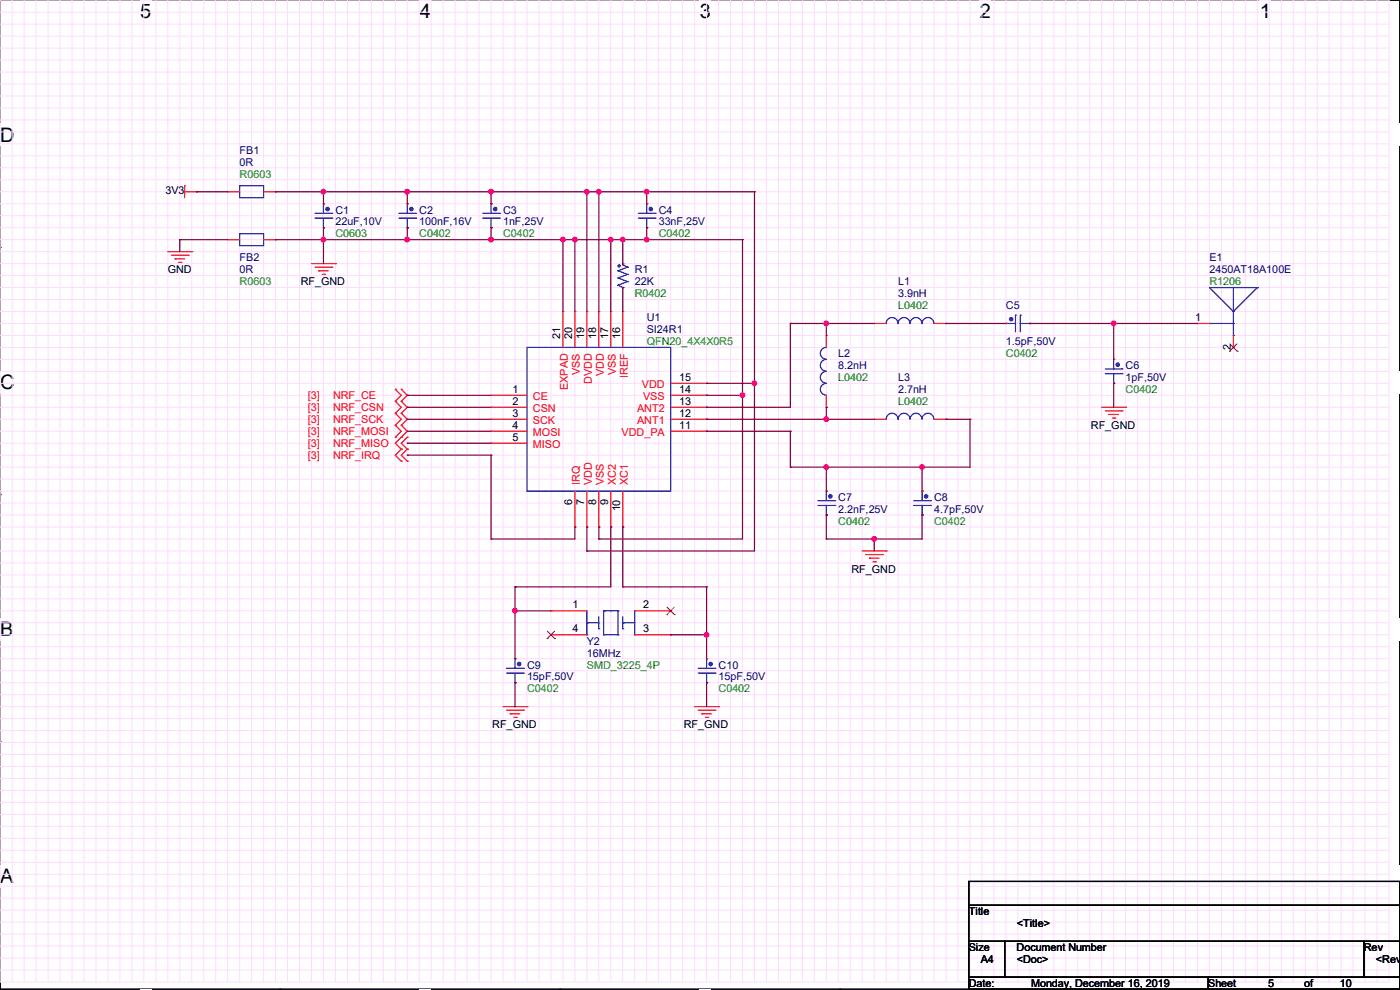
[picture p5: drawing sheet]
<svg xmlns="http://www.w3.org/2000/svg" width="297mm" height="210mm" viewBox="0 0 297 210" stroke-linecap="round" stroke-linejoin="round" font-family="sans-serif">
<path d="M0 0h297v209.8h-297z" fill="none" stroke="#000" stroke-width=".25"/>
<g fill="#fff">
<path d="M29.7 0h2.4v4.8h-2.4z"/>
<path d="M29.7 209.8h2.4v.2h-2.4z"/>
</g>
<path d="M59.4 0h.1M59.4 209.8h.1" fill="none" stroke="#000" stroke-width=".25"/>
<g fill="#fff">
<path d="M89.1 0h2.3v4.8h-2.3z"/>
<path d="M89.1 209.8h2.3v.2h-2.3z"/>
</g>
<path d="M118.8 0h.1M118.8 209.8h.1" fill="none" stroke="#000" stroke-width=".25"/>
<g fill="#fff">
<path d="M148.5 0h2.3v4.8h-2.3z"/>
<path d="M148.5 209.8h2.3v.2h-2.3z"/>
</g>
<path d="M178.2 0h.1M178.2 209.8h.1" fill="none" stroke="#000" stroke-width=".25"/>
<g fill="#fff">
<path d="M207.9 0h2.3v4.8h-2.3z"/>
<path d="M207.9 209.8h2.3v.2h-2.3z"/>
</g>
<path d="M237.6 0h.1M237.6 209.8h.1" fill="none" stroke="#000" stroke-width=".25"/>
<g fill="#fff">
<path d="M267.3 0h2.3v4.8h-2.3z"/>
<path d="M267.3 209.8h2.3v.2h-2.3z"/>
<path d="M0 26.2h3.1v4.8h-3.1z"/>
<path d="M297 26.2v4.8z"/>
<path d="M0 78.7h3.1v4.7h-3.1z"/>
<path d="M297 78.7v4.7z"/>
</g>
<path d="M0 52.5h.1M297 52.5h.1" fill="none" stroke="#000" stroke-width=".25"/>
<g fill="#fff">
<path d="M0 131.1h2.9v4.8h-2.9z"/>
<path d="M297 131.1v4.8z"/>
</g>
<path d="M0 104.9h.1M297 104.9h.1" fill="none" stroke="#000" stroke-width=".25"/>
<g fill="#fff">
<path d="M0 183.6h2.9v4.7h-2.9z"/>
<path d="M296.9 183.6h.1v4.7h-.1z"/>
</g>
<path d="M0 157.4h.1M297 157.4h.1M205.5 187h91.5v5.1h-91.5zM205.5 192.1h91.5v7.6h-91.5zM205.5 199.7h7.6v7.6h-7.6zM213.1 199.7h76.2v7.6h-76.2zM289.3 199.7h7.7v7.6h-7.7zM205.5 207.3h50.8v2.5h-50.8zM256.3 207.3h40.7v2.5h-40.7z" fill="none" stroke="#000" stroke-width=".25"/>
<g fill="none" stroke="#ffdbff" stroke-width=".21">
<path d="M0 0h294.7v208.3h-294.7zM0 2.6h294.7M0 5.1h294.7M0 7.7h294.7M0 10.2h294.7M0 12.7h294.7M0 15.3h294.7M0 17.8h294.7M2.6 0v208.3M5.1 0v208.3M7.7 0v208.3M10.2 0v208.3"/>
<path d="M12.7 0v208.3M15.3 0v208.3M17.8 0v208.3M20.4 0v208.3M22.9 0v208.3M25.4 0v208.3M28 0v208.3M30.5 0v208.3M33.1 0v208.3M35.6 0v208.3M38.1 0v208.3M40.7 0v208.3"/>
<path d="M43.2 0v208.3M45.8 0v208.3M48.3 0v208.3M50.8 0v208.3M53.4 0v208.3M55.9 0v208.3M58.5 0v208.3M61 0v208.3M63.5 0v208.3M66.1 0v208.3M68.6 0v208.3M71.2 0v208.3"/>
<path d="M73.7 0v208.3M76.2 0v208.3M78.8 0v208.3M81.3 0v208.3M83.9 0v208.3M86.4 0v208.3M88.9 0v208.3M91.5 0v208.3M94 0v208.3M96.6 0v208.3M99.1 0v208.3M101.6 0v208.3"/>
<path d="M104.2 0v208.3M106.7 0v208.3M109.3 0v208.3M111.8 0v208.3M114.3 0v208.3M116.9 0v208.3M119.4 0v208.3M122 0v208.3M124.5 0v208.3M127 0v208.3M129.6 0v208.3M132.1 0v208.3"/>
<path d="M134.7 0v208.3M137.2 0v208.3M139.7 0v208.3M142.3 0v208.3M144.8 0v208.3M147.4 0v208.3M149.9 0v208.3M152.4 0v208.3M155 0v208.3M157.5 0v208.3M160.1 0v208.3M162.6 0v208.3"/>
<path d="M165.1 0v208.3M167.7 0v208.3M170.2 0v208.3M172.8 0v208.3M175.3 0v208.3M177.8 0v208.3M180.4 0v208.3M182.9 0v208.3M185.5 0v208.3M188 0v208.3M190.5 0v208.3M193.1 0v208.3"/>
<path d="M195.6 0v208.3M198.2 0v208.3M200.7 0v208.3M203.2 0v208.3M205.8 0v208.3M208.3 0v208.3M210.9 0v208.3M213.4 0v208.3M215.9 0v208.3M218.5 0v208.3M221 0v208.3M223.6 0v208.3"/>
<path d="M226.1 0v208.3M228.6 0v208.3M231.2 0v208.3M233.7 0v208.3M236.3 0v208.3M238.8 0v208.3M241.3 0v208.3M243.9 0v208.3M246.4 0v208.3M249 0v208.3M251.5 0v208.3M254 0v208.3"/>
<path d="M256.6 0v208.3M259.1 0v208.3M261.7 0v208.3M264.2 0v208.3M266.7 0v208.3M269.3 0v208.3M271.8 0v208.3M274.4 0v208.3M276.9 0v208.3M279.4 0v208.3M282 0v208.3M284.5 0v208.3"/>
<path d="M287.1 0v208.3M289.6 0v208.3M292.1 0v208.3M0 20.4h294.7M0 22.9h294.7M0 25.4h294.7M0 28h294.7M0 30.5h294.7M0 33.1h294.7M0 35.6h294.7M0 38.1h294.7M0 40.7h294.7"/>
<path d="M0 43.2h294.7M0 45.8h294.7M0 48.3h294.7M0 50.8h294.7M0 53.4h294.7M0 55.9h294.7M0 58.5h294.7M0 61h294.7M0 63.5h294.7M0 66.1h294.7M0 68.6h294.7M0 71.2h294.7"/>
<path d="M0 73.7h294.7M0 76.2h294.7M0 78.8h294.7M0 81.3h294.7M0 83.9h294.7M0 86.4h294.7M0 88.9h294.7M0 91.5h294.7M0 94h294.7M0 96.6h294.7M0 99.1h294.7M0 101.6h294.7"/>
<path d="M0 104.2h294.7M0 106.7h294.7M0 109.3h294.7M0 111.8h294.7M0 114.3h294.7M0 116.9h294.7M0 119.4h294.7M0 122h294.7M0 124.5h294.7M0 127h294.7M0 129.6h294.7M0 132.1h294.7"/>
<path d="M0 134.7h294.7M0 137.2h294.7M0 139.7h294.7M0 142.3h294.7M0 144.8h294.7M0 147.4h294.7M0 149.9h294.7M0 152.4h294.7M0 155h294.7M0 157.5h294.7M0 160.1h294.7M0 162.6h294.7"/>
<path d="M0 165.1h294.7M0 167.7h294.7M0 170.2h294.7M0 172.8h294.7M0 175.3h294.7M0 177.8h294.7M0 180.4h294.7M0 182.9h294.7M0 185.5h294.7M0 188h294.7M0 190.5h294.7M0 193.1h294.7"/>
<path d="M0 195.6h294.7M0 198.2h294.7M0 200.7h294.7M0 203.2h294.7M0 205.8h294.7"/>
</g>
<g fill="none" stroke="#f00" stroke-width=".25">
<path d="M39.2 39.4h.1M39.2 39.4v2.6M35.6 53.4h5.1M36.4 54.1h3.5M37.1 54.9h.1M37.1 54.9h2.1M37.9 55.7h.5M38.4 55.7h.1M39.2 40.7h2.5M39.9 54.1h.1M40.7 53.4h.1M41.7 40.7h.1"/>
<path d="M48.3 50.8h.1M48.3 40.7h.1M48.3 40.7h2.5M48.3 50.8h2.5M55.9 40.7h2.6M55.9 50.8h2.6M58.5 50.8h.1M58.5 40.7h.1M66.1 55.9h5.1M66.8 56.7h3.6M67.6 57.4h.1M67.6 57.4h2"/>
<path d="M68.4 58.2h.5M68.6 43.2h.1M68.6 48.3h.1M68.9 58.2h.1M70.4 56.7h.1M71.2 55.9h.1M86.4 43.2h.1M86.4 48.3h.1M104.2 43.2h.1M104.2 48.3h.1M132.1 55.9h.1M137.2 43.2h.1"/>
<path d="M137.2 48.3h.1M119.4 66.1h.1M119.4 66.1v7.6M122 66.1h.1M122 66.1v7.6M124.5 66.1h.1M124.5 66.1v7.6M127 66.1h.1M127 66.1v7.6M129.6 66.1h.1M129.6 66.1v7.6M132.1 66.1h.1"/>
<path d="M132.1 61h.1M132.1 66.1v7.6M175.3 71.2h.1M175.3 71.2v2.5M185.5 68.6h.1M185.5 68.6h2.5M198.2 68.6h2.5M200.7 68.6h.1M213.4 68.6h.1M218.5 68.6h.1M236.3 76.2h.1M254 68.6h.1"/>
<path d="M254 68.6h2.6M261.7 73.7h.1M261.7 71.2v2.5M83.9 82.6h.1M83.9 85.1h.1M83.9 87.7h.1M83.9 90.2h.1M83.9 92.8h.1M83.9 82.6l1.2 1.3-1.2 1.2M83.9 85.1l1.2 1.3-1.2 1.3M83.9 87.7l1.2 1.2-1.2 1.3M83.9 90.2l1.2 1.3-1.2 1.3"/>
<path d="M85.1 85.1h.1M85.1 82.6h.1M85.1 87.7h.1M85.1 90.2h.1M85.1 92.8h.1M85.1 95.3h.1M85.1 97.8h.1M85.1 82.6l1.3 1.3-1.3 1.2M85.1 85.1l1.3 1.3-1.3 1.3M85.1 87.7l1.3 1.2-1.3 1.3M85.1 90.2l1.3 1.3-2.5 2.5 1.2 1.3M85.1 95.3l-1.2 1.3 1.2 1.2"/>
<path d="M86.4 92.8h.1M86.4 95.3h.1M86.4 97.8h.1M86.4 92.8l-1.3 1.2 1.3 1.3M86.4 95.3l-1.3 1.3 1.3 1.2M104.2 83.9h.1M104.2 86.4h.1M104.2 88.9h.1M104.2 91.5h.1M104.2 94h.1M104.2 86.4h7.6M104.2 83.9h7.6"/>
<path d="M104.2 88.9h7.6M104.2 91.5h7.6M104.2 94h7.6M142.3 86.4h7.6M142.3 83.9h7.6M142.3 88.9h7.6M142.3 91.5h7.6M142.3 81.3h7.6M149.9 91.5h.1M149.9 88.9h.1M149.9 86.4h.1M149.9 83.9h.1"/>
<path d="M149.9 81.3h.1M175.3 86.4h.1M175.3 83.9v2.5M185.5 88.9h.1M185.5 88.9h2.5M198.2 88.9h2.5M200.7 88.9h.1M233.7 86.4h5.1M234.5 87.2h3.5M235.2 87.9h.1M235.2 87.9h2.1M236 88.7h.5"/>
<path d="M236.3 81.3h.1M236.5 88.7h.1M238 87.2h.1M238.8 86.4h.1M122 111.8h.1M122 104.2v7.6M124.5 111.8h.1M124.5 104.2v7.6M127 111.8h.1M127 104.2v7.6M129.6 111.8h.1M129.6 104.2v7.6"/>
<path d="M132.1 111.8h.1M132.1 104.2v7.6M175.3 104.2h.1M175.3 109.3h.1M182.9 116.9h5.1M183.7 117.6h3.5M184.4 118.4h.1M184.4 118.4h2.1M185.2 119.2h.5M185.7 119.2h.1M187.2 117.6h.1M188 116.9h.1"/>
<path d="M195.6 104.2h.1M195.6 109.3h.1M109.3 139.7h.1M116.9 129.6h.1M116.9 134.7h.1M116.9 129.6h7.6M116.9 134.7h7.6M134.7 129.6h7.6M134.7 134.7h7.6M142.3 129.6h.1M142.3 134.7h.1M149.9 139.7h.1"/>
<path d="M106.7 149.9h5.1M107.5 150.7h3.5M108.2 151.4h.1M108.2 151.4h2.1M109 152.2h.5M109.3 144.8h.1M109.5 152.2h.1M111 150.7h.1M111.8 149.9h.1M147.4 149.9h5M148.1 150.7h3.6M148.9 151.4h.1"/>
<path d="M148.9 151.4h2M149.6 152.2h.6M149.9 144.8h.1M150.2 152.2h.1M151.7 150.7h.1M152.4 149.9h.1"/>
</g>
<g fill="none" stroke="#00f" stroke-width=".25">
<path d="M50.8 39.4h5.1v2.6h-5.1zM50.8 49.6h5.1v2.5h-5.1zM66.8 46.3h3.6M66.8 45.3h3.6M68.6 43.2h.1M68.6 48.3h.1M68.6 43.2v2.1M68.6 46.3v2M70.4 46.3h.1M70.4 45.3h.1M84.6 46.3h3.6M84.6 45.3h3.6"/>
<path d="M86.4 43.2h.1M86.4 48.3h.1M86.4 43.2v2.1M86.4 46.3v2M88.2 46.3h.1M88.2 45.3h.1M102.4 46.3h3.6M102.4 45.3h3.6M104.2 43.2h.1M104.2 48.3h.1M104.2 43.2v2.1M104.2 46.3v2"/>
<path d="M106 46.3h.1M106 45.3h.1M131.1 57.4h.1M131.1 59h.1M131.1 59l2 .7M131.1 57.4l2 .8M132.1 56.2h.1M132.1 55.9v.3M132.1 56.2l1 .5M133.1 56.7h.1M133.1 59.7h.1M133.1 58.2h.1"/>
<path d="M133.1 56.7l-2 .7M133.1 58.2l-2 .8M133.1 59.7l-2 .8M135.4 46.3h3.6M135.4 45.3h3.6M137.2 43.2h.1M137.2 48.3h.1M137.2 43.2v2.1M137.2 46.3v2M139 46.3h.1M139 45.3h.1M111.8 73.7h30.5v30.5h-30.5z"/>
<path d="M131.1 60.5h.1M131.1 60.5l1 .5M132.1 61h.1M175.3 76.2a1.27 1.27 0 0 0-1.3 1.3 1.27 1.27 0 0 0 1.3 1.3 1.25 1.25 0 0 0-1.3 1.2 1.25 1.25 0 0 0 1.3 1.3M175.3 73.7a1.25 1.25 0 0 0-1.3 1.3 1.25 1.25 0 0 0 1.3 1.2M188 68.6a1.25 1.25 0 0 1 1.3-1.2 1.25 1.25 0 0 1 1.2 1.2M190.5 68.6a1.25 1.25 0 0 1 1.3-1.2 1.25 1.25 0 0 1 1.2 1.2 1.29 1.29 0 0 1 1.3-1.2 1.29 1.29 0 0 1 1.3 1.2 1.25 1.25 0 0 1 1.3-1.2 1.25 1.25 0 0 1 1.2 1.2M213.4 68.6h.1M213.4 68.6h2M215.4 66.8h.1M215.4 66.8v3.6M216.5 66.8h.1"/>
<path d="M216.5 68.6h2M216.5 66.8v3.6M218.5 68.6h.1M234.5 79.3h3.5M234.5 78.3h3.5M236.3 76.2h.1M236.3 76.2v2.1M236.3 79.3v2M238 79.3h.1M238 78.3h.1M256.6 68.6h.1M256.6 68.6h5.1"/>
<path d="M261.7 66.1h.1M261.7 68.6h.1M261.7 71.2h.1M261.7 61h.1M261.7 61v10.2M266.7 61h.1M266.7 61h-10.1l5.1 5.1M266.7 61l-5 5.1M175.3 81.3a1.25 1.25 0 0 0-1.3 1.3 1.25 1.25 0 0 0 1.3 1.2M188 88.9a1.25 1.25 0 0 1 1.3-1.2 1.25 1.25 0 0 1 1.2 1.2M190.5 88.9a1.25 1.25 0 0 1 1.3-1.2 1.25 1.25 0 0 1 1.2 1.2 1.29 1.29 0 0 1 1.3-1.2 1.29 1.29 0 0 1 1.3 1.2 1.25 1.25 0 0 1 1.3-1.2 1.25 1.25 0 0 1 1.2 1.2M236.3 81.3h.1"/>
<path d="M173.5 107.2h3.6M173.5 106.2h3.6M175.3 104.2h.1M175.3 109.3h.1M175.3 104.2v2M175.3 107.2v2.1M177.1 107.2h.1M177.1 106.2h.1M193.8 107.2h3.6M193.8 106.2h3.6M195.6 104.2h.1M195.6 109.3h.1"/>
<path d="M195.6 104.2v2M195.6 107.2v2.1M197.4 107.2h.1M197.4 106.2h.1M109.3 139.7h.1M109.3 139.7v2.1M124.5 132.1h.1M124.5 134.7h.1M124.5 132.1h2.5M124.5 129.6v5.1M127 133.4h.1M127 130.9v2.5"/>
<path d="M128.1 129.6h.1M128.1 134.7h.1M128.1 134.7h3M128.1 129.6h3M128.1 129.6v5.1M131.1 134.7h.1M131.1 129.6h.1M131.1 129.6v5.1M132.1 133.4h.1M132.1 132.1h.1M132.1 130.9v2.5M132.1 132.1h2.6"/>
<path d="M134.7 134.7h.1M134.7 129.6v5.1M149.9 139.7h.1M149.9 139.7v2.1M107.5 142.8h3.5M107.5 141.8h3.5M109.3 144.8h.1M109.3 142.8v2M111 142.8h.1M111 141.8h.1M148.1 142.8h3.6M148.1 141.8h3.6"/>
<path d="M149.9 144.8h.1M149.9 142.8v2M151.7 142.8h.1M151.7 141.8h.1"/>
</g>
<g fill="#00f" stroke="#00f" stroke-width=".25">
<circle cx="138.1" cy="44.3" r=".36"/>
<circle cx="176.2" cy="105.3" r=".36"/>
<circle cx="110.1" cy="140.9" r=".36"/>
<circle cx="69.5" cy="44.3" r=".36"/>
<circle cx="237.1" cy="77.4" r=".36"/>
<circle cx="196.5" cy="105.3" r=".36"/>
<circle cx="150.8" cy="140.9" r=".36"/>
<circle cx="214.5" cy="67.7" r=".36"/>
<circle cx="131.3" cy="56.4" r=".23"/>
<circle cx="105" cy="44.3" r=".36"/>
<circle cx="87.3" cy="44.3" r=".36"/>
</g>
<path d="M260.9 74.5h.1M260.9 72.9l1.6 1.6M262.4 72.9l-1.5 1.6M262.5 74.5h.1M116.1 135.5h.1M116.1 133.9l1.6 1.6M117.6 133.9l-1.5 1.6M117.7 135.5h.1M141.5 130.4h.1M141.5 128.8l1.6 1.6M143 128.8l-1.5 1.6M143.1 130.4h.1" fill="none" stroke="#804000" stroke-width=".21"/>
<g fill="none" stroke="#800040" stroke-width=".25">
<path d="M38.1 50.8h.1M38.1 50.8h10.2M38.1 50.8v2.6M41.7 40.7h.1M41.7 40.7h6.6M58.5 50.8h.1M58.5 40.7h.1M58.5 40.7h101.6M58.5 50.8h99M68.6 50.8h.1M68.6 40.7h.1M68.6 48.3h.1"/>
<path d="M68.6 40.7v2.5M68.6 48.3v7.6M86.4 40.7h.1M86.4 48.3h.1M86.4 50.8h.1M86.4 40.7v2.5M86.4 48.3v2.5M104.2 40.7h.1M104.2 50.8h.1M104.2 48.3h.1M104.2 40.7v2.5M104.2 48.3v2.5"/>
<path d="M119.4 50.8h.1M119.4 50.8v15.3M122 50.8h.1M122 50.8v15.3M124.5 40.7h.1M124.5 40.7v25.4M127 40.7h.1M127 40.7v25.4M129.6 50.8h.1M129.6 50.8v15.3M132.1 50.8h.1M132.1 50.8v5.1"/>
<path d="M137.2 40.7h.1M137.2 48.3h.1M137.2 50.8h.1M137.2 40.7v2.5M137.2 48.3v2.5M157.5 50.8h.1M157.5 50.8v63.5h-30.5M160.1 40.7h.1M160.1 40.7v76.2h-35.6M132.1 61h.1M132.1 61v5.1M167.7 68.6h.1"/>
<path d="M167.7 68.6v17.8h-17.8M167.7 68.6h17.8M175.3 68.6h.1M175.3 68.6v2.6M200.7 68.6h.1M200.7 68.6h12.7M218.5 68.6h.1M218.5 68.6h35.5M236.3 68.6h.1M236.3 68.6v7.6M86.4 83.9h.1M86.4 86.4h.1"/>
<path d="M86.4 88.9h.1M86.4 91.5h.1M86.4 94h.1M86.4 96.6h.1M86.4 88.9h17.8M86.4 86.4h17.8M86.4 91.5h17.8M86.4 83.9h17.8M86.4 94h17.8M86.4 96.6h17.8M104.2 96.6h.1M104.2 96.6v17.7"/>
<path d="M149.9 86.4h.1M149.9 91.5h.1M149.9 88.9h.1M149.9 83.9h.1M149.9 81.3h.1M149.9 88.9h35.6M149.9 91.5h17.8M149.9 83.9h7.6M149.9 81.3h10.2M157.5 83.9h.1M160.1 81.3h.1M167.7 99.1h.1"/>
<path d="M167.7 91.5h.1M167.7 91.5v7.6M175.3 86.4h.1M175.3 88.9h.1M175.3 99.1h.1M175.3 86.4v2.5M175.3 99.1v5.1M195.6 99.1h.1M195.6 99.1v5.1M200.7 88.9h.1M200.7 88.9h5.1M205.8 88.9h.1"/>
<path d="M205.8 88.9v10.2h-38.1M236.3 81.3h.1M236.3 81.3v5.1M104.2 114.3h.1M122 111.8h.1M122 111.8v2.5h-17.8M124.5 116.9h.1M124.5 111.8h.1M124.5 111.8v5.1M127 114.3h.1M127 111.8h.1M127 111.8v2.5"/>
<path d="M129.6 111.8h.1M129.6 111.8v12.7h-20.3M132.1 111.8h.1M132.1 111.8v12.7M175.3 109.3h.1M175.3 114.3h.1M175.3 109.3v5M185.5 114.3h.1M185.5 114.3v2.6M195.6 109.3h.1M195.6 109.3v5h-20.3M109.3 129.6h.1"/>
<path d="M109.3 124.5h.1M109.3 124.5v15.2M109.3 129.6h7.6M132.1 124.5h.1M132.1 124.5h17.8M142.3 134.7h.1M142.3 134.7h7.6M149.9 124.5h.1M149.9 134.7h.1M149.9 124.5v15.2M109.3 144.8h.1M109.3 144.8v5.1"/>
<path d="M149.9 144.8h.1M149.9 144.8v5.1"/>
</g>
<g fill="#f0f" stroke="#f0f" stroke-width=".25">
<circle cx="109.2" cy="129.6" r=".49"/>
<circle cx="149.9" cy="134.6" r=".49"/>
<circle cx="104.2" cy="40.7" r=".49"/>
<circle cx="104.2" cy="50.8" r=".49"/>
<circle cx="132.1" cy="50.8" r=".49"/>
<circle cx="175.3" cy="68.6" r=".49"/>
<circle cx="175.3" cy="88.9" r=".49"/>
<circle cx="185.4" cy="114.3" r=".49"/>
<circle cx="195.6" cy="99.1" r=".49"/>
<circle cx="175.3" cy="99.1" r=".49"/>
<circle cx="86.4" cy="50.8" r=".49"/>
<circle cx="86.4" cy="40.7" r=".49"/>
<circle cx="68.6" cy="40.7" r=".49"/>
<circle cx="68.6" cy="50.8" r=".49"/>
<circle cx="119.4" cy="50.8" r=".49"/>
<circle cx="121.9" cy="50.8" r=".49"/>
<circle cx="129.6" cy="50.8" r=".49"/>
<circle cx="127" cy="40.7" r=".49"/>
<circle cx="124.5" cy="40.7" r=".49"/>
<circle cx="157.5" cy="83.8" r=".49"/>
<circle cx="160" cy="81.3" r=".49"/>
<circle cx="236.2" cy="68.6" r=".49"/>
<circle cx="137.2" cy="40.7" r=".49"/>
<circle cx="137.2" cy="50.8" r=".49"/>
</g>
<g font-size="4.2">
<text x="29.7" y="3.9">5</text>
<text x="89.1" y="3.9">4</text>
<text x="148.5" y="3.9">3</text>
<text x="207.9" y="3.9">2</text>
<text x="267.3" y="3.9">1</text>
<text x="0" y="30.1">D</text>
<text x="0" y="82.5">C</text>
<text x="0" y="135">B</text>
<text x="0" y="187.4">A</text>
<text x="297" y="187.4">A</text>
</g>
<g font-size="2.3" fill="#000080">
<text x="50.8" y="32.6">FB1</text>
<text x="50.8" y="35.1">0R</text>
<text x="71.2" y="45.3">C1</text>
<text x="71.2" y="47.8">22uF,10V</text>
<text x="88.9" y="45.3">C2</text>
<text x="88.9" y="47.8">100nF,16V</text>
<text x="106.7" y="45.3">C3</text>
<text x="106.7" y="47.8">1nF,25V</text>
<text x="139.7" y="45.3">C4</text>
<text x="139.7" y="47.8">33nF,25V</text>
<text x="50.8" y="55.5">FB2</text>
<text x="50.8" y="58">0R</text>
<text x="134.7" y="58">R1</text>
<text x="256.6" y="55.5">E1</text>
<text x="256.6" y="58">2450AT18A100E</text>
<text x="134.7" y="60.5">22K</text>
<text x="190.5" y="60.5">L1</text>
<text x="190.5" y="63.1">3.9nH</text>
<text x="213.4" y="65.6">C5</text>
<text x="137.2" y="68.2">U1</text>
<text x="137.2" y="70.7">SI24R1</text>
<text x="177.8" y="75.8">L2</text>
<text x="213.4" y="73.2">1.5pF,50V</text>
<text x="177.8" y="78.3">8.2nH</text>
<text x="190.5" y="80.9">L3</text>
<text x="190.5" y="83.4">2.7nH</text>
<text x="238.8" y="78.3">C6</text>
<text x="238.8" y="80.9">1pF,50V</text>
<text x="177.8" y="106.3">C7</text>
<text x="198.2" y="106.3">C8</text>
<text x="177.8" y="108.8">2.2nF,25V</text>
<text x="198.2" y="108.8">4.7pF,50V</text>
<text x="124.5" y="136.7">Y2</text>
<text x="111.8" y="141.8">C9</text>
<text x="124.5" y="139.3">16MHz</text>
<text x="152.4" y="141.8">C10</text>
<text x="111.8" y="144.4">15pF,50V</text>
<text x="152.4" y="144.4">15pF,50V</text>
</g>
<g font-size="2.3">
<text x="35.1" y="41.2">3V3</text>
<text x="35.6" y="58">GND</text>
<text x="63.8" y="60.5">RF_GND</text>
<text x="118.9" y="71.9" transform="rotate(-90 118.9 71.9)">21</text>
<text x="121.4" y="71.9" transform="rotate(-90 121.4 71.9)">20</text>
<text x="124" y="71.9" transform="rotate(-90 124 71.9)">19</text>
<text x="126.5" y="71.9" transform="rotate(-90 126.5 71.9)">18</text>
<text x="129" y="71.9" transform="rotate(-90 129 71.9)">17</text>
<text x="131.6" y="71.9" transform="rotate(-90 131.6 71.9)">16</text>
<text x="253.5" y="68.1">1</text>
<text x="261.1" y="74.2" transform="rotate(-90 261.1 74.2)">2</text>
<text x="108.8" y="83.3">1</text>
<text x="144.1" y="83.3">14</text>
<text x="144.1" y="80.8">15</text>
<text x="108.8" y="85.9">2</text>
<text x="108.8" y="88.4">3</text>
<text x="144.1" y="88.4">12</text>
<text x="144.1" y="85.9">13</text>
<text x="108.8" y="90.9">4</text>
<text x="108.8" y="93.5">5</text>
<text x="144.1" y="90.9">11</text>
<text x="231.4" y="91">RF_GND</text>
<text x="121.4" y="107.2" transform="rotate(-90 121.4 107.2)">6</text>
<text x="124" y="107.2" transform="rotate(-90 124 107.2)">7</text>
<text x="126.5" y="107.2" transform="rotate(-90 126.5 107.2)">8</text>
<text x="129" y="107.2" transform="rotate(-90 129 107.2)">9</text>
<text x="131.6" y="108.5" transform="rotate(-90 131.6 108.5)">10</text>
<text x="180.6" y="121.5">RF_GND</text>
<text x="121.5" y="129">1</text>
<text x="136.4" y="129">2</text>
<text x="121.5" y="134.1">4</text>
<text x="136.4" y="134.1">3</text>
<text x="104.4" y="154.5">RF_GND</text>
<text x="145.1" y="154.5">RF_GND</text>
<text x="205.5" y="194.1">Title</text>
<text x="215.7" y="196.7">&lt;Title&gt;</text>
<text x="205.5" y="201.8">Size</text>
<text x="215.7" y="201.8">Document Number</text>
<text x="289.4" y="201.8">Rev</text>
<text x="205.5" y="209.4">Date:</text>
<text x="208.1" y="204.3">A4</text>
<text x="215.7" y="204.3">&lt;Doc&gt;</text>
<text x="218.7" y="209.4">Monday, December 16, 2019</text>
<text x="256.3" y="209.4">Sheet</text>
<text x="269" y="209.4">5</text>
<text x="276.7" y="209.4">of</text>
<text x="284.3" y="209.4">10</text>
<text x="291.9" y="204.3">&lt;RevC</text>
</g>
<g font-size="2.3" fill="#008000">
<text x="50.8" y="37.7">R0603</text>
<text x="71.2" y="50.4">C0603</text>
<text x="88.9" y="50.4">C0402</text>
<text x="106.7" y="50.4">C0402</text>
<text x="139.7" y="50.4">C0402</text>
<text x="50.8" y="60.5">R0603</text>
<text x="134.7" y="63.1">R0402</text>
<text x="190.5" y="65.6">L0402</text>
<text x="256.6" y="60.5">R1206</text>
<text x="137.2" y="73.2">QFN20_4X4X0R5</text>
<text x="213.4" y="75.8">C0402</text>
<text x="177.8" y="80.9">L0402</text>
<text x="238.8" y="83.4">C0402</text>
<text x="190.5" y="85.9">L0402</text>
<text x="177.8" y="111.3">C0402</text>
<text x="198.2" y="111.3">C0402</text>
<text x="124.5" y="141.8">SMD_3225_4P</text>
<text x="111.8" y="146.9">C0402</text>
<text x="152.4" y="146.9">C0402</text>
</g>
<g font-size="2.3" fill="#f00">
<text x="120.5" y="82.7" transform="rotate(-90 120.5 82.7)">EXPAD</text>
<text x="123" y="79.5" transform="rotate(-90 123 79.5)">VSS</text>
<text x="125.6" y="81.5" transform="rotate(-90 125.6 81.5)">DVDD</text>
<text x="128.1" y="79.8" transform="rotate(-90 128.1 79.8)">VDD</text>
<text x="130.6" y="79.5" transform="rotate(-90 130.6 79.5)">VSS</text>
<text x="133.2" y="80.2" transform="rotate(-90 133.2 80.2)">IREF</text>
<text x="136.2" y="82.4">VDD</text>
<text x="65.3" y="84.7">[3]</text>
<text x="65.3" y="87.2">[3]</text>
<text x="65.3" y="89.7">[3]</text>
<text x="70.7" y="84.7">NRF_CE</text>
<text x="70.7" y="87.2">NRF_CSN</text>
<text x="70.7" y="89.7">NRF_SCK</text>
<text x="113.1" y="84.9">CE</text>
<text x="113.1" y="87.5">CSN</text>
<text x="135.2" y="87.5">ANT2</text>
<text x="136.4" y="84.9">VSS</text>
<text x="65.3" y="92.3">[3]</text>
<text x="65.3" y="94.8">[3]</text>
<text x="70.7" y="92.3">NRF_MOSI</text>
<text x="70.7" y="94.8">NRF_MISO</text>
<text x="113.1" y="90">SCK</text>
<text x="113.1" y="92.5">MOSI</text>
<text x="113.1" y="95.1">MISO</text>
<text x="131.9" y="92.5">VDD_PA</text>
<text x="135.2" y="90">ANT1</text>
<text x="65.3" y="97.4">[3]</text>
<text x="70.7" y="97.4">NRF_IRQ</text>
<text x="123" y="102.9" transform="rotate(-90 123 102.9)">IRQ</text>
<text x="125.6" y="102.9" transform="rotate(-90 125.6 102.9)">VDD</text>
<text x="128.1" y="102.9" transform="rotate(-90 128.1 102.9)">VSS</text>
<text x="130.6" y="102.9" transform="rotate(-90 130.6 102.9)">XC2</text>
<text x="133.2" y="102.9" transform="rotate(-90 133.2 102.9)">XC1</text>
</g>
</svg>
